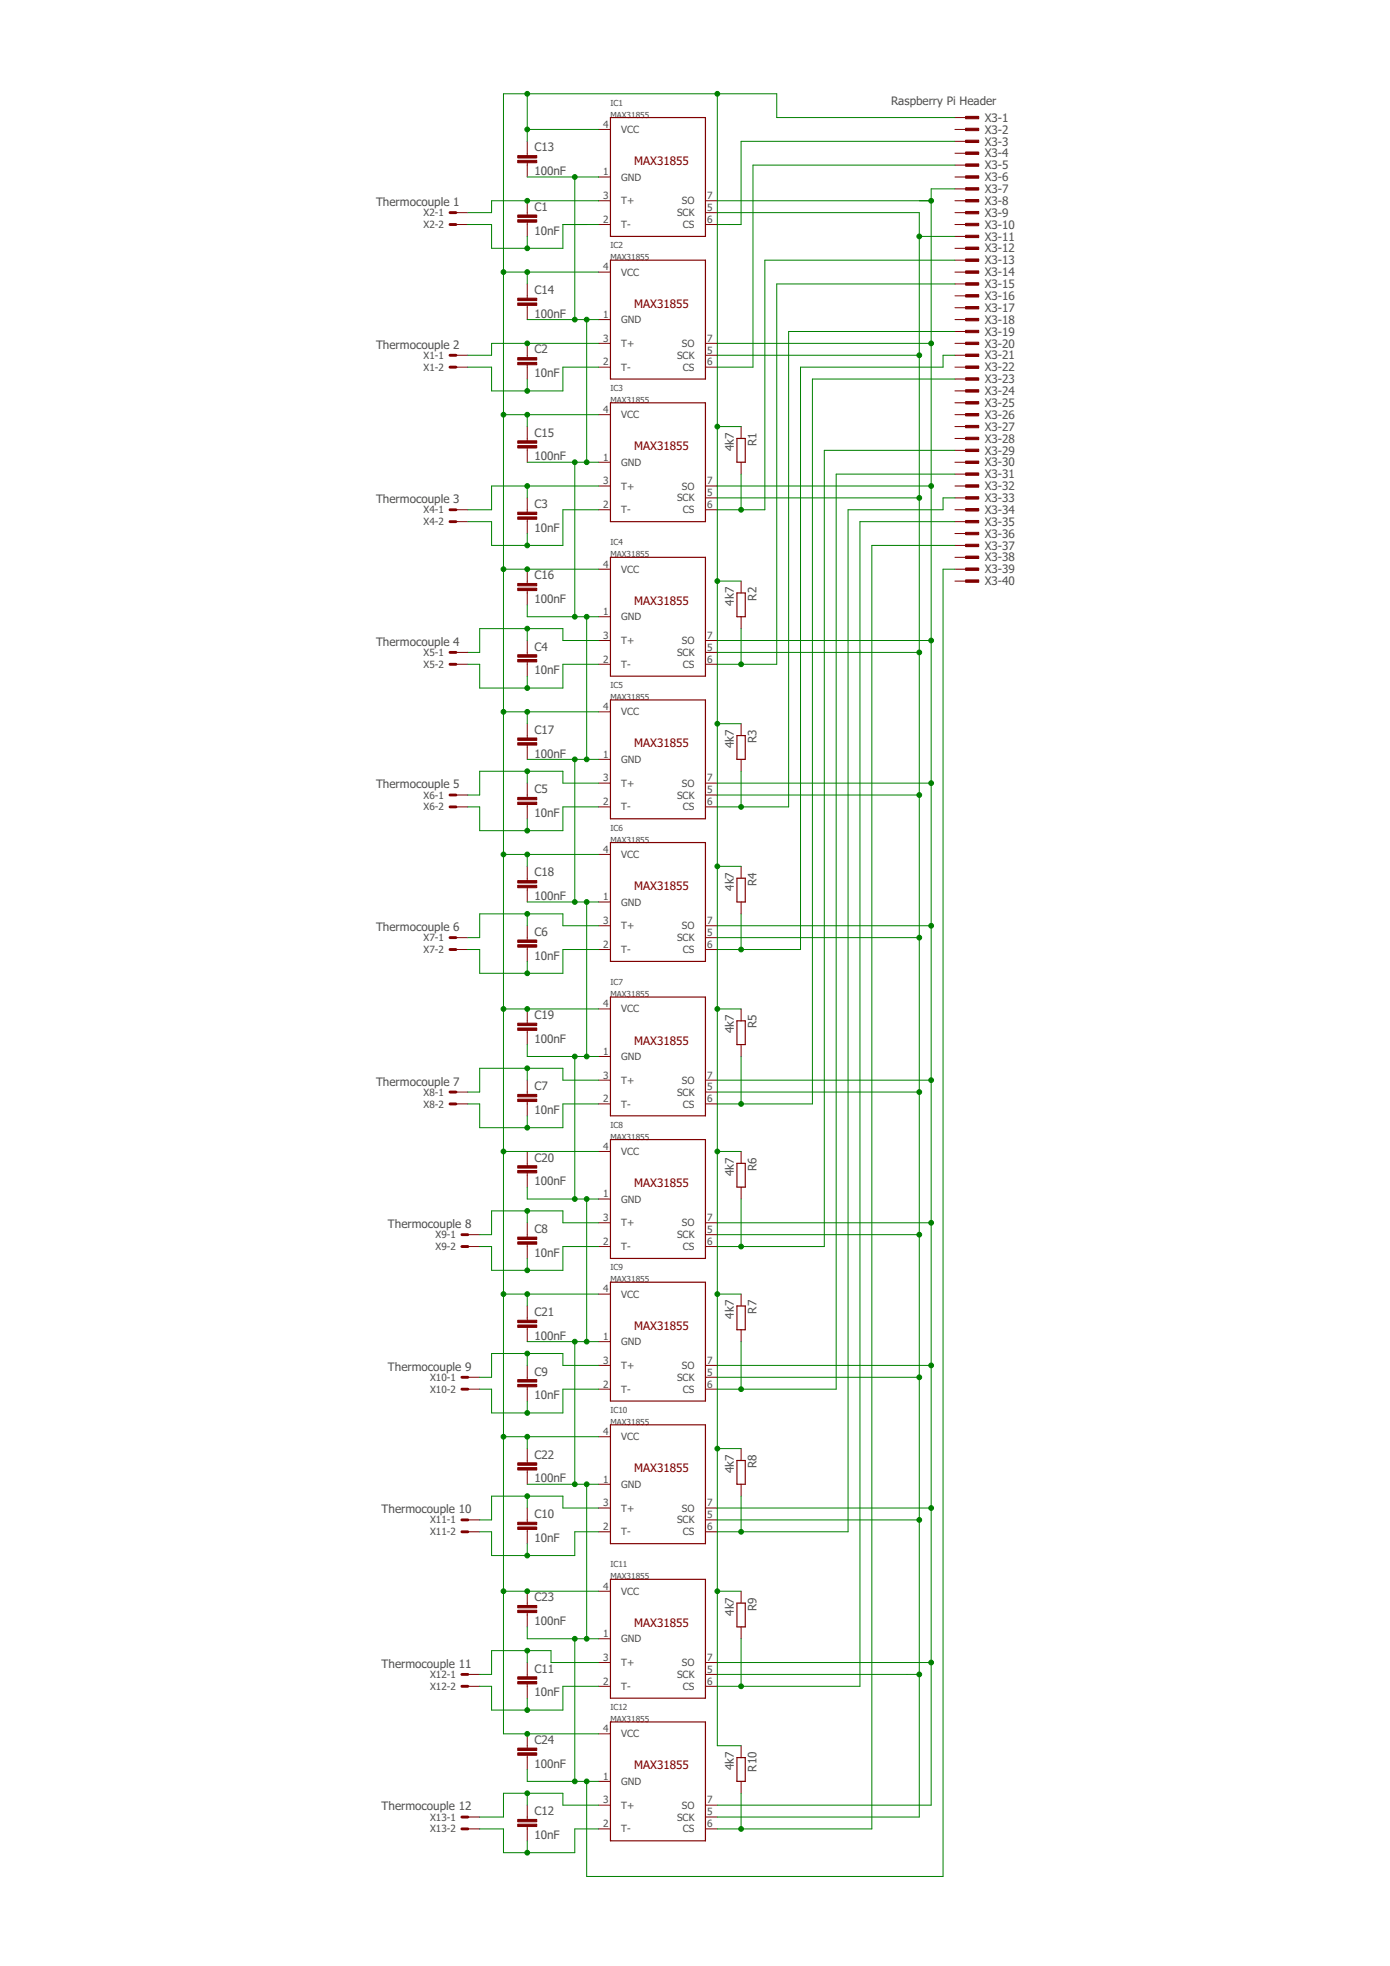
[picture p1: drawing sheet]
<svg xmlns="http://www.w3.org/2000/svg" width="297mm" height="420mm" viewBox="0 0 297 420" stroke-linecap="round" stroke-linejoin="round" font-family="sans-serif">
<g fill="none" stroke="#800000" stroke-width=".25">
<path d="M130.5 25.1h20.2v25.4h-20.2zM130.5 55.6h20.2v25.4h-20.2zM130.5 86.1h20.2v25.4h-20.2zM157.5 93.7h1.8v5.1h-1.8zM130.5 119.1h20.2v25.4h-20.2zM157.5 126.7h1.8v5.1h-1.8zM130.5 149.6h20.2v25.4h-20.2zM157.5 157.2h1.8v5.1h-1.8zM130.5 180.1h20.2v25.4h-20.2zM157.5 187.7h1.8v5.1h-1.8zM130.5 213.1h20.2v25.4h-20.2zM157.5 218.2h1.8v5h-1.8z"/>
<path d="M130.5 243.5h20.2v25.4h-20.2zM157.5 248.6h1.8v5.1h-1.8zM130.5 274h20.2v25.4h-20.2zM157.5 279.1h1.8v5.1h-1.8zM130.5 304.5h20.2v25.4h-20.2zM157.5 312.1h1.8v5.1h-1.8zM130.5 337.5h20.2v25.4h-20.2zM157.5 342.6h1.8v5.1h-1.8zM130.5 368h20.2v25.4h-20.2zM157.5 375.6h1.8v5.1h-1.8z"/>
</g>
<g fill="none" stroke="#800000" stroke-width=".21">
<path d="M112.7 30.2v3.1M112.7 34.8v3M127.9 27.7h2.6M127.9 37.8h2.6M204.1 27.7h2.5M204.1 37.8h2.5M204.1 25.1h2.5M204.1 30.2h2.5M204.1 32.7h2.5M204.1 35.3h2.5M97.4 45.4h2.6M97.4 48h2.6"/>
<path d="M112.7 42.9v3.1M112.7 47.5v3M127.9 42.9h2.6M127.9 48h2.6M127.9 58.1h2.6M150.7 42.9h2.6M150.7 45.4h2.6M150.7 48h2.6M204.1 42.9h2.5M204.1 45.4h2.5M204.1 48h2.5M204.1 58.1h2.5"/>
<path d="M204.1 40.4h2.5M204.1 50.5h2.5M204.1 53.1h2.5M204.1 55.6h2.5M97.4 75.9h2.6M97.4 78.5h2.6M112.7 60.7v3M112.7 65.3v3M112.7 73.4v3M112.7 78v3M127.9 73.4h2.6M127.9 78.5h2.6"/>
<path d="M127.9 68.3h2.6M150.7 73.4h2.6M150.7 75.9h2.6M150.7 78.5h2.6M204.1 73.4h2.5M204.1 75.9h2.5M204.1 78.5h2.5M204.1 68.3h2.5M204.1 60.7h2.5M204.1 63.2h2.5M204.1 65.8h2.5M204.1 70.8h2.5"/>
<path d="M112.7 91.2v3M112.7 95.7v3.1M127.9 88.6h2.6M127.9 98.8h2.6M158.4 91.2v2.5M158.4 98.8v2.5M204.1 88.6h2.5M204.1 98.8h2.5M204.1 81h2.5M204.1 83.5h2.5M204.1 86.1h2.5M204.1 91.2h2.5"/>
<path d="M204.1 93.7h2.5M204.1 96.2h2.5M97.4 108.9h2.6M97.4 111.5h2.6M112.7 106.4v3.1M112.7 111v3M127.9 103.9h2.6M127.9 108.9h2.6M150.7 103.9h2.6M150.7 106.4h2.6M150.7 108.9h2.6M204.1 103.9h2.5"/>
<path d="M204.1 106.4h2.5M204.1 108.9h2.5M204.1 101.3h2.5M204.1 111.5h2.5M204.1 114h2.5M204.1 116.6h2.5M204.1 119.1h2.5M97.4 139.4h2.6M112.7 121.6v3.1M112.7 126.2v3.1M112.7 136.9v3M127.9 136.9h2.6"/>
<path d="M127.9 121.6h2.6M127.9 131.8h2.6M150.7 136.9h2.6M150.7 139.4h2.6M158.4 124.2v2.5M158.4 131.8v2.5M204.1 121.6h2.5M204.1 124.2h2.5M97.4 142h2.6M112.7 141.5v3M112.7 154.7v3M112.7 159.2v3.1"/>
<path d="M127.9 142h2.6M127.9 152.1h2.6M150.7 142h2.6M158.4 154.7v2.5M97.4 169.9h2.6M97.4 172.4h2.6M112.7 167.4v3M112.7 171.9v3.1M127.9 167.4h2.6M127.9 172.4h2.6M127.9 162.3h2.6M150.7 167.4h2.6"/>
<path d="M150.7 169.9h2.6M150.7 172.4h2.6M158.4 162.3v2.5M112.7 185.1v3.1M112.7 189.7v3.1M112.7 197.8v3.1M127.9 197.8h2.6M127.9 182.6h2.6M127.9 192.8h2.6M150.7 197.8h2.6M158.4 185.1v2.6M158.4 192.8v2.5"/>
<path d="M97.4 200.4h2.6M97.4 202.9h2.6M112.7 202.4v3.1M112.7 215.6v3.1M127.9 202.9h2.6M127.9 215.6h2.6M150.7 200.4h2.6M150.7 202.9h2.6M158.4 215.6v2.6M97.4 233.4h2.6M97.4 235.9h2.6M112.7 220.2v3"/>
<path d="M112.7 230.8v3.1M112.7 235.4v3.1M127.9 230.8h2.6M127.9 235.9h2.6M127.9 225.8h2.6M150.7 230.8h2.6M150.7 233.4h2.6M150.7 235.9h2.6M158.4 223.2v2.6M112.7 246.1v3M112.7 250.7v3M127.9 246.1h2.6"/>
<path d="M127.9 256.2h2.6M158.4 246.1v2.5M158.4 253.7v2.5M100 263.9h2.5M100 266.4h2.5M112.7 261.3v3.1M112.7 265.9v3M112.7 279.1v3.1M127.9 261.3h2.6M127.9 266.4h2.6M127.9 276.6h2.6M150.7 261.3h2.6"/>
<path d="M150.7 263.9h2.6M150.7 266.4h2.6M158.4 276.6v2.5M100 294.3h2.5M100 296.9h2.5M112.7 283.7v3M112.7 291.8v3.1M112.7 296.4v3M127.9 291.8h2.6M127.9 296.9h2.6M127.9 286.7h2.6M150.7 291.8h2.6"/>
<path d="M150.7 294.3h2.6M150.7 296.9h2.6M158.4 284.2v2.5M112.7 309.6v3M112.7 314.2v3M127.9 307h2.6M127.9 317.2h2.6M158.4 309.6v2.5M158.4 317.2v2.5M100 324.8h2.5M100 327.4h2.5M112.7 322.3v3"/>
<path d="M112.7 326.9v3M127.9 322.3h2.6M127.9 327.4h2.6M150.7 322.3h2.6M150.7 324.8h2.6M150.7 327.4h2.6M100 357.8h2.5M112.7 340.1v3M112.7 344.6v3.1M112.7 355.3v3.1M112.7 359.9v3M127.9 355.3h2.6"/>
<path d="M127.9 340.1h2.6M127.9 350.2h2.6M150.7 355.3h2.6M150.7 357.8h2.6M158.4 340.1v2.5M158.4 347.7v2.5M100 360.4h2.5M112.7 370.5v3.1M112.7 375.1v3.1M127.9 360.4h2.6M127.9 370.5h2.6M150.7 360.4h2.6"/>
<path d="M158.4 373.1v2.5M100 388.3h2.5M100 390.9h2.5M112.7 385.8v3M112.7 390.4v3M127.9 385.8h2.6M127.9 390.9h2.6M127.9 380.7h2.6M150.7 385.8h2.6M150.7 388.3h2.6M150.7 390.9h2.6M158.4 380.7v2.5"/>
</g>
<g fill="#800000" stroke="#800000" stroke-width=".21">
<path d="M110.6 47h4.1v.5h-4.1z"/>
<path d="M110.6 46h4.1v.5h-4.1z"/>
<path d="M110.6 77.4h4.1v.6h-4.1z"/>
<path d="M110.6 76.4h4.1v.5h-4.1z"/>
<path d="M110.6 110.5h4.1v.5h-4.1z"/>
<path d="M110.6 109.5h4.1v.5h-4.1z"/>
<path d="M110.6 140.9h4.1v.6h-4.1z"/>
<path d="M110.6 139.9h4.1v.5h-4.1z"/>
<path d="M110.6 171.4h4.1v.5h-4.1z"/>
<path d="M110.6 170.4h4.1v.5h-4.1z"/>
<path d="M110.6 201.9h4.1v.5h-4.1z"/>
<path d="M110.6 200.9h4.1v.5h-4.1z"/>
<path d="M110.6 234.9h4.1v.5h-4.1z"/>
<path d="M110.6 233.9h4.1v.5h-4.1z"/>
<path d="M110.6 265.4h4.1v.5h-4.1z"/>
<path d="M110.6 264.4h4.1v.5h-4.1z"/>
<path d="M110.6 295.9h4.1v.5h-4.1z"/>
<path d="M110.6 294.9h4.1v.5h-4.1z"/>
<path d="M110.6 326.3h4.1v.6h-4.1z"/>
<path d="M110.6 325.3h4.1v.5h-4.1z"/>
<path d="M110.6 359.4h4.1v.5h-4.1z"/>
<path d="M110.6 358.4h4.1v.5h-4.1z"/>
<path d="M110.6 389.8h4.1v.6h-4.1z"/>
<path d="M110.6 388.8h4.1v.5h-4.1z"/>
<path d="M110.6 34.3h4.1v.5h-4.1z"/>
<path d="M110.6 33.3h4.1v.5h-4.1z"/>
<path d="M110.6 64.7h4.1v.6h-4.1z"/>
<path d="M110.6 63.7h4.1v.5h-4.1z"/>
<path d="M110.6 95.2h4.1v.5h-4.1z"/>
<path d="M110.6 94.2h4.1v.5h-4.1z"/>
<path d="M110.6 125.7h4.1v.5h-4.1z"/>
<path d="M110.6 124.7h4.1v.5h-4.1z"/>
<path d="M110.6 158.7h4.1v.5h-4.1z"/>
<path d="M110.6 157.7h4.1v.5h-4.1z"/>
<path d="M110.6 189.2h4.1v.5h-4.1z"/>
<path d="M110.6 188.2h4.1v.5h-4.1z"/>
<path d="M110.6 219.7h4.1v.5h-4.1z"/>
<path d="M110.6 218.7h4.1v.5h-4.1z"/>
<path d="M110.6 250.1h4.1v.6h-4.1z"/>
<path d="M110.6 249.1h4.1v.5h-4.1z"/>
<path d="M110.6 283.2h4.1v.5h-4.1z"/>
<path d="M110.6 282.2h4.1v.5h-4.1z"/>
<path d="M110.6 313.6h4.1v.6h-4.1z"/>
<path d="M110.6 312.6h4.1v.5h-4.1z"/>
<path d="M110.6 344.1h4.1v.5h-4.1z"/>
<path d="M110.6 343.1h4.1v.5h-4.1z"/>
<path d="M110.6 374.6h4.1v.5h-4.1z"/>
<path d="M110.6 373.6h4.1v.5h-4.1z"/>
<path d="M206.4 24.9h2.7v.5h-2.7z"/>
<path d="M206.4 27.4h2.7v.5h-2.7z"/>
<path d="M206.4 30h2.7v.5h-2.7z"/>
<path d="M206.4 32.5h2.7v.5h-2.7z"/>
<path d="M206.4 35h2.7v.5h-2.7z"/>
<path d="M206.4 37.6h2.7v.5h-2.7z"/>
<path d="M206.4 40.1h2.7v.5h-2.7z"/>
<path d="M206.4 42.7h2.7v.5h-2.7z"/>
<path d="M206.4 45.2h2.7v.5h-2.7z"/>
<path d="M206.4 47.7h2.7v.5h-2.7z"/>
<path d="M206.4 50.3h2.7v.5h-2.7z"/>
<path d="M206.4 52.8h2.7v.5h-2.7z"/>
<path d="M206.4 55.4h2.7v.5h-2.7z"/>
<path d="M206.4 57.9h2.7v.5h-2.7z"/>
<path d="M206.4 60.4h2.7v.5h-2.7z"/>
<path d="M206.4 63h2.7v.5h-2.7z"/>
<path d="M206.4 65.5h2.7v.5h-2.7z"/>
<path d="M206.4 68.1h2.7v.5h-2.7z"/>
<path d="M206.4 70.6h2.7v.5h-2.7z"/>
<path d="M206.4 73.1h2.7v.5h-2.7z"/>
<path d="M206.4 75.7h2.7v.5h-2.7z"/>
<path d="M206.4 78.2h2.7v.5h-2.7z"/>
<path d="M206.4 80.8h2.7v.5h-2.7z"/>
<path d="M206.4 83.3h2.7v.5h-2.7z"/>
<path d="M206.4 85.8h2.7v.5h-2.7z"/>
<path d="M206.4 88.4h2.7v.5h-2.7z"/>
<path d="M206.4 90.9h2.7v.5h-2.7z"/>
<path d="M206.4 93.5h2.7v.5h-2.7z"/>
<path d="M206.4 96h2.7v.5h-2.7z"/>
<path d="M206.4 98.5h2.7v.5h-2.7z"/>
<path d="M206.4 101.1h2.7v.5h-2.7z"/>
<path d="M206.4 103.6h2.7v.5h-2.7z"/>
<path d="M206.4 106.2h2.7v.5h-2.7z"/>
<path d="M206.4 108.7h2.7v.5h-2.7z"/>
<path d="M206.4 111.2h2.7v.5h-2.7z"/>
<path d="M206.4 113.8h2.7v.5h-2.7z"/>
<path d="M206.4 116.3h2.7v.5h-2.7z"/>
<path d="M206.4 118.9h2.7v.5h-2.7z"/>
<path d="M206.4 121.4h2.7v.5h-2.7z"/>
<path d="M206.4 123.9h2.7v.5h-2.7z"/>
</g>
<g fill="none" stroke="#800000" stroke-width=".61">
<path d="M96.2 45.4h1.2M96.2 48h1.2M96.2 75.9h1.2M96.2 78.5h1.2M96.2 108.9h1.2M96.2 111.5h1.2M96.2 139.4h1.2M96.2 142h1.2M96.2 169.9h1.2M96.2 172.4h1.2M96.2 200.4h1.2M96.2 202.9h1.2"/>
<path d="M96.2 233.4h1.2M96.2 235.9h1.2M98.7 263.9h1.3M98.7 266.4h1.3M98.7 294.3h1.3M98.7 296.9h1.3M98.7 324.8h1.3M98.7 327.4h1.3M98.7 357.8h1.3M98.7 360.4h1.3M98.7 388.3h1.3M98.7 390.9h1.3"/>
</g>
<g fill="none" stroke="#008000" stroke-width=".21">
<path d="M112.7 20v10.2M112.7 27.7h15.2M112.7 37.8h15.2M122.8 37.8v30.5M127.9 27.7h.1M127.9 37.8h.1M153.3 20v353.1h5.1M204.1 30.2h-45.7v17.8h-5.1M204.1 35.3h-43.2v43.2h-7.6M204.1 25.1h-38.1v-5.1h-58.4v350.5h20.3M100 48h5.1v5.1h15.2v-5.1h7.6M107.6 58.1h20.3"/>
<path d="M112.7 50.5v2.6M112.7 58.1v2.6M127.9 42.9h-22.8v2.5h-5.1M127.9 42.9h.1M153.3 42.9h45.7M153.3 45.4h43.1v342.9h-43.1M155.8 48h.1M196.4 50.5h7.7M204.1 55.6h-40.7v53.3h-10.1M204.1 40.4h-5.1v345.4h-45.7M100 78.5h5.1v5h15.2v-5h7.6M112.7 68.3h15.2"/>
<path d="M125.4 68.3v30.5M127.9 73.4h-22.8v2.5h-5.1M153.3 73.4h45.7M153.3 75.9h43.1M204.1 75.9h-2.6v2.6h-30.4v124.4h-17.8M204.1 60.7h-38.1v81.3h-12.7M204.1 70.8h-35.6v101.6h-15.2M107.6 88.6h20.3M112.7 81v2.5M112.7 88.6v2.6M112.7 98.8h15.2M122.8 98.8v33"/>
<path d="M153.3 91.2h5.1M204.1 81h-30.5v154.9h-20.3M204.1 96.2h-28v170.2h-22.8M112.7 103.9v2.5M112.7 114v2.6M127.9 103.9h-22.8v5h-5.1M127.9 108.9h-7.6v7.7h-15.2v-5.1h-5.1M153.3 103.9h45.7M153.3 106.4h43.1M158.4 101.3v7.6M204.1 106.4h-2.6v2.5h-20.3v218.5h-27.9M204.1 111.5h-20.3v248.9h-30.5"/>
<path d="M204.1 116.6h-17.8v274.3h-33M204.1 101.3h-25.4v195.6h-25.4M107.6 121.6h20.3M112.7 129.3v2.5h15.2M112.7 134.3v2.6M125.4 131.8v30.5M127.9 136.9h-7.6v-2.6h-17.8v5.1h-2.5M153.3 139.4h43.1M153.3 136.9h45.7M153.3 124.2h5.1M158.4 134.3v7.7M204.1 121.6h-2.6v279.4h-76.1v-20.3"/>
<path d="M100 142h2.5v5h17.8v-5h7.6M107.6 152.1h20.3M112.7 144.5v2.5M112.7 152.1v2.6M153.3 154.7h5.1M100 172.4h2.5v5.1h17.8v-5.1h7.6M112.7 164.8v2.6M112.7 175v2.5M112.7 162.3h15.2M122.8 162.3v30.5M127.9 167.4h-7.6v-2.6h-17.8v5.1h-2.5M153.3 169.9h43.1"/>
<path d="M153.3 167.4h45.7M158.4 164.8v7.6M107.6 182.6h20.3M112.7 182.6v2.5M112.7 195.3v2.5M112.7 192.8h15.2M125.4 192.8v33M127.9 197.8h-7.6v-2.5h-17.8v5.1h-2.5M153.3 197.8h45.7M153.3 185.1h5.1M158.4 195.3v7.6M100 202.9h2.5v5.1h17.8v-5.1h7.6"/>
<path d="M107.6 215.6h20.3M112.7 205.5v2.5M153.3 200.4h43.1M153.3 215.6h5.1M100 235.9h2.5v5.1h17.8v-5.1h7.6M112.7 223.2v2.6h15.2M112.7 228.3v2.5M112.7 238.5v2.5M122.8 225.8v30.4M127.9 230.8h-7.6v-2.5h-17.8v5.1h-2.5M153.3 233.4h43.1M153.3 230.8h45.7"/>
<path d="M158.4 225.8v10.1M107.6 246.1h20.3M112.7 253.7v2.5h15.2M112.7 258.8v2.5M125.4 256.2v30.5M153.3 246.1h5.1M158.4 256.2v10.2M102.5 266.4h2.6v5.1h15.2v-5.1h7.6M107.6 276.6h20.3M112.7 268.9v2.6M112.7 276.6v2.5M127.9 261.3h-7.6v-2.5h-15.2v5.1h-2.6"/>
<path d="M153.3 263.9h43.1M153.3 261.3h45.7M153.3 276.6h5.1M102.5 296.9h2.6v5.1h15.2v-5.1h7.6M112.7 289.3v2.5M112.7 299.4v2.6M112.7 286.7h15.2M122.8 286.7v30.5M127.9 291.8h-7.6v-2.5h-15.2v5h-2.6M153.3 294.3h43.1M153.3 291.8h45.7M158.4 286.7v10.2"/>
<path d="M107.6 307h20.3M112.7 307v2.6M112.7 319.7v2.6M112.7 317.2h15.2M125.4 317.2v33M153.3 309.6h5.1M158.4 319.7v7.7M102.5 327.4h2.6v5h17.7v-5h5.1M112.7 329.9v2.5M127.9 322.3h-7.6v-2.6h-15.2v5.1h-2.6M153.3 324.8h43.1M153.3 322.3h45.7"/>
<path d="M107.6 340.1h20.3M112.7 347.7v2.5h15.2M112.7 352.8v2.5M122.8 350.2v30.5M127.9 355.3h-10.1v-2.5h-12.7v5h-2.6M153.3 357.8h43.1M153.3 355.3h45.7M153.3 340.1h5.1M158.4 350.2v10.2M102.5 360.4h2.6v5.1h15.2v-5.1h7.6M112.7 362.9v2.6M112.7 378.2v2.5h15.2"/>
<path d="M102.5 390.9h5.1v5h15.2v-5h5.1M112.7 383.2v2.6M112.7 393.4v2.5M127.9 385.8h-7.6v-2.6h-12.7v5.1h-5.1M158.4 383.2v7.7"/>
</g>
<g fill="#008000" stroke="#008000" stroke-width=".21">
<circle cx="112.7" cy="42.9" r=".51"/>
<circle cx="112.7" cy="53.1" r=".51"/>
<circle cx="112.7" cy="83.5" r=".51"/>
<circle cx="112.7" cy="73.4" r=".51"/>
<circle cx="112.7" cy="103.9" r=".51"/>
<circle cx="112.7" cy="116.6" r=".51"/>
<circle cx="112.7" cy="134.3" r=".51"/>
<circle cx="112.7" cy="147" r=".51"/>
<circle cx="112.7" cy="164.8" r=".51"/>
<circle cx="112.7" cy="177.5" r=".51"/>
<circle cx="112.7" cy="195.3" r=".51"/>
<circle cx="112.7" cy="208" r=".51"/>
<circle cx="112.7" cy="228.3" r=".51"/>
<circle cx="112.7" cy="241" r=".51"/>
<circle cx="112.7" cy="258.8" r=".51"/>
<circle cx="112.7" cy="271.5" r=".51"/>
<circle cx="112.7" cy="289.3" r=".51"/>
<circle cx="112.7" cy="302" r=".51"/>
<circle cx="112.7" cy="319.7" r=".51"/>
<circle cx="112.7" cy="332.4" r=".51"/>
<circle cx="112.7" cy="352.8" r=".51"/>
<circle cx="112.7" cy="365.5" r=".51"/>
<circle cx="112.7" cy="383.2" r=".51"/>
<circle cx="112.7" cy="395.9" r=".51"/>
<circle cx="112.7" cy="27.7" r=".51"/>
<circle cx="153.3" cy="20" r=".51"/>
<circle cx="153.3" cy="91.2" r=".51"/>
<circle cx="153.3" cy="124.2" r=".51"/>
<circle cx="153.3" cy="154.7" r=".51"/>
<circle cx="153.3" cy="185.1" r=".51"/>
<circle cx="153.3" cy="215.6" r=".51"/>
<circle cx="153.3" cy="246.1" r=".51"/>
<circle cx="153.3" cy="276.6" r=".51"/>
<circle cx="153.3" cy="309.6" r=".51"/>
<circle cx="153.3" cy="340.1" r=".51"/>
<circle cx="112.7" cy="20" r=".51"/>
<circle cx="112.7" cy="182.6" r=".51"/>
<circle cx="107.6" cy="182.6" r=".51"/>
<circle cx="112.7" cy="370.5" r=".51"/>
<circle cx="112.7" cy="340.1" r=".51"/>
<circle cx="107.6" cy="340.1" r=".51"/>
<circle cx="112.7" cy="307" r=".51"/>
<circle cx="107.6" cy="307" r=".51"/>
<circle cx="112.7" cy="276.6" r=".51"/>
<circle cx="107.6" cy="276.6" r=".51"/>
<circle cx="107.6" cy="246.1" r=".51"/>
<circle cx="112.7" cy="215.6" r=".51"/>
<circle cx="107.6" cy="215.6" r=".51"/>
<circle cx="112.7" cy="152.1" r=".51"/>
<circle cx="107.6" cy="152.1" r=".51"/>
<circle cx="112.7" cy="121.6" r=".51"/>
<circle cx="107.6" cy="121.6" r=".51"/>
<circle cx="112.7" cy="88.6" r=".51"/>
<circle cx="107.6" cy="88.6" r=".51"/>
<circle cx="112.7" cy="58.1" r=".51"/>
<circle cx="107.6" cy="58.1" r=".51"/>
<circle cx="158.4" cy="108.9" r=".51"/>
<circle cx="158.4" cy="142" r=".51"/>
<circle cx="158.4" cy="172.4" r=".51"/>
<circle cx="158.4" cy="202.9" r=".51"/>
<circle cx="158.4" cy="235.9" r=".51"/>
<circle cx="158.4" cy="360.4" r=".51"/>
<circle cx="125.4" cy="380.7" r=".51"/>
<circle cx="122.8" cy="380.7" r=".51"/>
<circle cx="122.8" cy="350.2" r=".51"/>
<circle cx="125.4" cy="350.2" r=".51"/>
<circle cx="125.4" cy="317.2" r=".51"/>
<circle cx="122.8" cy="317.2" r=".51"/>
<circle cx="122.8" cy="286.7" r=".51"/>
<circle cx="125.4" cy="286.7" r=".51"/>
<circle cx="125.4" cy="256.2" r=".51"/>
<circle cx="122.8" cy="256.2" r=".51"/>
<circle cx="122.8" cy="225.8" r=".51"/>
<circle cx="125.4" cy="225.8" r=".51"/>
<circle cx="125.4" cy="192.8" r=".51"/>
<circle cx="122.8" cy="192.8" r=".51"/>
<circle cx="122.8" cy="162.3" r=".51"/>
<circle cx="125.4" cy="162.3" r=".51"/>
<circle cx="125.4" cy="131.8" r=".51"/>
<circle cx="122.8" cy="131.8" r=".51"/>
<circle cx="122.8" cy="98.8" r=".51"/>
<circle cx="125.4" cy="98.8" r=".51"/>
<circle cx="125.4" cy="68.3" r=".51"/>
<circle cx="122.8" cy="68.3" r=".51"/>
<circle cx="122.8" cy="37.8" r=".51"/>
<circle cx="199" cy="42.9" r=".51"/>
<circle cx="199" cy="73.4" r=".51"/>
<circle cx="199" cy="103.9" r=".51"/>
<circle cx="199" cy="136.9" r=".51"/>
<circle cx="199" cy="167.4" r=".51"/>
<circle cx="199" cy="197.8" r=".51"/>
<circle cx="199" cy="230.8" r=".51"/>
<circle cx="199" cy="261.3" r=".51"/>
<circle cx="199" cy="291.8" r=".51"/>
<circle cx="199" cy="322.3" r=".51"/>
<circle cx="199" cy="355.3" r=".51"/>
<circle cx="196.4" cy="50.5" r=".51"/>
<circle cx="196.4" cy="75.9" r=".51"/>
<circle cx="196.4" cy="106.4" r=".51"/>
<circle cx="196.4" cy="139.4" r=".51"/>
<circle cx="196.4" cy="169.9" r=".51"/>
<circle cx="196.4" cy="200.4" r=".51"/>
<circle cx="196.4" cy="233.4" r=".51"/>
<circle cx="196.4" cy="263.9" r=".51"/>
<circle cx="196.4" cy="294.3" r=".51"/>
<circle cx="196.4" cy="324.8" r=".51"/>
<circle cx="196.4" cy="357.8" r=".51"/>
<circle cx="158.4" cy="266.4" r=".51"/>
<circle cx="158.4" cy="296.9" r=".51"/>
<circle cx="158.4" cy="327.4" r=".51"/>
<circle cx="158.4" cy="390.9" r=".51"/>
</g>
<g font-size="2.5" fill="#505050">
<text x="190.4" y="22.5">Raspberry Pi Header</text>
<text x="210.4" y="26">X3-1</text>
<text x="210.4" y="28.6">X3-2</text>
<text x="114.2" y="32.4">C13</text>
<text x="210.4" y="31.1">X3-3</text>
<text x="210.4" y="33.6">X3-4</text>
<text x="114.2" y="37.4">100nF</text>
<text x="210.4" y="36.2">X3-5</text>
<text x="210.4" y="38.7">X3-6</text>
<text x="210.4" y="41.3">X3-7</text>
<text x="80.4" y="44.1">Thermocouple 1</text>
<text x="114.2" y="45.1">C1</text>
<text x="210.4" y="43.8">X3-8</text>
<text x="210.4" y="46.3">X3-9</text>
<text x="114.2" y="50.1">10nF</text>
<text x="210.4" y="48.9">X3-10</text>
<text x="210.4" y="51.4">X3-11</text>
<text x="210.4" y="54">X3-12</text>
<text x="210.4" y="56.5">X3-13</text>
<text x="210.4" y="59">X3-14</text>
<text x="114.2" y="62.8">C14</text>
<text x="210.4" y="61.6">X3-15</text>
<text x="210.4" y="64.1">X3-16</text>
<text x="114.2" y="67.9">100nF</text>
<text x="210.4" y="66.7">X3-17</text>
<text x="210.4" y="69.2">X3-18</text>
<text x="210.4" y="71.7">X3-19</text>
<text x="80.4" y="74.5">Thermocouple 2</text>
<text x="114.2" y="75.5">C2</text>
<text x="210.4" y="74.3">X3-20</text>
<text x="210.4" y="76.8">X3-21</text>
<text x="114.2" y="80.6">10nF</text>
<text x="210.4" y="79.4">X3-22</text>
<text x="210.4" y="81.9">X3-23</text>
<text x="210.4" y="84.4">X3-24</text>
<text x="210.4" y="87">X3-25</text>
<text x="210.4" y="89.5">X3-26</text>
<text x="114.2" y="93.3">C15</text>
<text x="161.6" y="95.3" transform="rotate(-90 161.6 95.3)">R1</text>
<text x="210.4" y="92.1">X3-27</text>
<text x="210.4" y="94.6">X3-28</text>
<text x="114.2" y="98.4">100nF</text>
<text x="156.8" y="96.4" transform="rotate(-90 156.8 96.4)">4k7</text>
<text x="210.4" y="97.1">X3-29</text>
<text x="210.4" y="99.7">X3-30</text>
<text x="80.4" y="107.5">Thermocouple 3</text>
<text x="210.4" y="102.2">X3-31</text>
<text x="210.4" y="104.8">X3-32</text>
<text x="210.4" y="107.3">X3-33</text>
<text x="114.2" y="113.6">10nF</text>
<text x="114.2" y="108.6">C3</text>
<text x="210.4" y="109.8">X3-34</text>
<text x="210.4" y="112.4">X3-35</text>
<text x="210.4" y="114.9">X3-36</text>
<text x="210.4" y="117.5">X3-37</text>
<text x="210.4" y="120">X3-38</text>
<text x="114.2" y="123.8">C16</text>
<text x="210.4" y="122.5">X3-39</text>
<text x="210.4" y="125.1">X3-40</text>
<text x="114.2" y="128.9">100nF</text>
<text x="156.8" y="129.4" transform="rotate(-90 156.8 129.4)">4k7</text>
<text x="161.6" y="128.4" transform="rotate(-90 161.6 128.4)">R2</text>
<text x="80.4" y="138">Thermocouple 4</text>
<text x="114.2" y="139">C4</text>
<text x="114.2" y="144.1">10nF</text>
<text x="114.2" y="161.9">100nF</text>
<text x="114.2" y="156.8">C17</text>
<text x="156.8" y="159.9" transform="rotate(-90 156.8 159.9)">4k7</text>
<text x="161.6" y="158.8" transform="rotate(-90 161.6 158.8)">R3</text>
<text x="80.4" y="168.5">Thermocouple 5</text>
<text x="114.2" y="169.5">C5</text>
<text x="114.2" y="174.6">10nF</text>
<text x="114.2" y="187.3">C18</text>
<text x="156.8" y="190.4" transform="rotate(-90 156.8 190.4)">4k7</text>
<text x="161.6" y="189.3" transform="rotate(-90 161.6 189.3)">R4</text>
<text x="114.2" y="192.4">100nF</text>
<text x="80.4" y="199">Thermocouple 6</text>
<text x="114.2" y="200">C6</text>
<text x="114.2" y="205.1">10nF</text>
<text x="114.2" y="217.8">C19</text>
<text x="156.8" y="220.8" transform="rotate(-90 156.8 220.8)">4k7</text>
<text x="161.6" y="219.8" transform="rotate(-90 161.6 219.8)">R5</text>
<text x="114.2" y="222.9">100nF</text>
<text x="80.4" y="232">Thermocouple 7</text>
<text x="114.2" y="233">C7</text>
<text x="114.2" y="238.1">10nF</text>
<text x="114.2" y="248.3">C20</text>
<text x="156.8" y="251.3" transform="rotate(-90 156.8 251.3)">4k7</text>
<text x="161.6" y="250.3" transform="rotate(-90 161.6 250.3)">R6</text>
<text x="114.2" y="253.3">100nF</text>
<text x="82.9" y="262.5">Thermocouple 8</text>
<text x="114.2" y="263.5">C8</text>
<text x="114.2" y="268.6">10nF</text>
<text x="114.2" y="281.3">C21</text>
<text x="156.8" y="281.8" transform="rotate(-90 156.8 281.8)">4k7</text>
<text x="161.6" y="280.7" transform="rotate(-90 161.6 280.7)">R7</text>
<text x="114.2" y="286.3">100nF</text>
<text x="82.9" y="293">Thermocouple 9</text>
<text x="114.2" y="294">C9</text>
<text x="114.2" y="299">10nF</text>
<text x="114.2" y="311.7">C22</text>
<text x="114.2" y="316.8">100nF</text>
<text x="156.8" y="314.8" transform="rotate(-90 156.8 314.8)">4k7</text>
<text x="161.6" y="313.8" transform="rotate(-90 161.6 313.8)">R8</text>
<text x="81.6" y="323.4">Thermocouple 10</text>
<text x="114.2" y="329.5">10nF</text>
<text x="114.2" y="324.4">C10</text>
<text x="114.2" y="347.3">100nF</text>
<text x="114.2" y="342.2">C23</text>
<text x="156.8" y="345.3" transform="rotate(-90 156.8 345.3)">4k7</text>
<text x="161.6" y="344.2" transform="rotate(-90 161.6 344.2)">R9</text>
<text x="81.6" y="356.4">Thermocouple 11</text>
<text x="114.2" y="357.5">C11</text>
<text x="114.2" y="362.5">10nF</text>
<text x="114.2" y="377.8">100nF</text>
<text x="114.2" y="372.7">C24</text>
<text x="156.8" y="378.3" transform="rotate(-90 156.8 378.3)">4k7</text>
<text x="161.6" y="378.6" transform="rotate(-90 161.6 378.6)">R10</text>
<text x="81.6" y="386.9">Thermocouple 12</text>
<text x="114.2" y="387.9">C12</text>
<text x="114.2" y="393">10nF</text>
</g>
<g font-size="2.5" fill="#800000">
<text x="135.5" y="35.3">MAX31855</text>
<text x="135.5" y="65.8">MAX31855</text>
<text x="135.5" y="96.2">MAX31855</text>
<text x="135.5" y="129.3">MAX31855</text>
<text x="135.5" y="159.7">MAX31855</text>
<text x="135.5" y="190.2">MAX31855</text>
<text x="135.5" y="223.2">MAX31855</text>
<text x="135.5" y="253.7">MAX31855</text>
<text x="135.5" y="284.2">MAX31855</text>
<text x="135.5" y="314.7">MAX31855</text>
<text x="135.5" y="347.7">MAX31855</text>
<text x="135.5" y="378.2">MAX31855</text>
</g>
<g font-size="2.1" fill="#505050">
<text x="128.9" y="27.3">4</text>
<text x="132.8" y="28.4">VCC</text>
<text x="128.9" y="37.5">1</text>
<text x="132.8" y="38.6">GND</text>
<text x="90.5" y="46.2">X2-1</text>
<text x="128.9" y="47.6">2</text>
<text x="128.9" y="42.6">3</text>
<text x="132.8" y="43.7">T+</text>
<text x="144.7" y="46.2">SCK</text>
<text x="145.7" y="43.7">SO</text>
<text x="151.1" y="42.6">7</text>
<text x="151.1" y="45.1">5</text>
<text x="151.1" y="47.6">6</text>
<text x="90.5" y="48.8">X2-2</text>
<text x="132.8" y="48.8">T-</text>
<text x="145.9" y="48.8">CS</text>
<text x="128.9" y="57.8">4</text>
<text x="132.8" y="58.9">VCC</text>
<text x="128.9" y="68">1</text>
<text x="132.8" y="69.1">GND</text>
<text x="90.5" y="76.7">X1-1</text>
<text x="128.9" y="73">3</text>
<text x="132.8" y="74.1">T+</text>
<text x="144.7" y="76.7">SCK</text>
<text x="145.7" y="74.1">SO</text>
<text x="151.1" y="73">7</text>
<text x="151.1" y="75.6">5</text>
<text x="90.5" y="79.2">X1-2</text>
<text x="128.9" y="78.1">2</text>
<text x="132.8" y="79.2">T-</text>
<text x="145.9" y="79.2">CS</text>
<text x="151.1" y="78.1">6</text>
<text x="128.9" y="88.3">4</text>
<text x="132.8" y="89.4">VCC</text>
<text x="128.9" y="98.4">1</text>
<text x="132.8" y="99.5">GND</text>
<text x="128.9" y="103.5">3</text>
<text x="132.8" y="104.6">T+</text>
<text x="144.7" y="107.2">SCK</text>
<text x="145.7" y="104.6">SO</text>
<text x="151.1" y="103.5">7</text>
<text x="151.1" y="106">5</text>
<text x="90.5" y="109.7">X4-1</text>
<text x="90.5" y="112.2">X4-2</text>
<text x="128.9" y="108.6">2</text>
<text x="132.8" y="109.7">T-</text>
<text x="145.9" y="109.7">CS</text>
<text x="151.1" y="108.6">6</text>
<text x="128.9" y="121.3">4</text>
<text x="132.8" y="122.4">VCC</text>
<text x="128.9" y="131.4">1</text>
<text x="128.9" y="136.5">3</text>
<text x="132.8" y="137.6">T+</text>
<text x="132.8" y="132.6">GND</text>
<text x="145.7" y="137.6">SO</text>
<text x="151.1" y="136.5">7</text>
<text x="90.5" y="140.2">X5-1</text>
<text x="90.5" y="142.7">X5-2</text>
<text x="128.9" y="141.6">2</text>
<text x="132.8" y="142.7">T-</text>
<text x="144.7" y="140.2">SCK</text>
<text x="145.9" y="142.7">CS</text>
<text x="151.1" y="139.1">5</text>
<text x="151.1" y="141.6">6</text>
<text x="128.9" y="151.8">4</text>
<text x="132.8" y="152.9">VCC</text>
<text x="128.9" y="161.9">1</text>
<text x="128.9" y="167">3</text>
<text x="132.8" y="163">GND</text>
<text x="151.1" y="167">7</text>
<text x="90.5" y="170.7">X6-1</text>
<text x="90.5" y="173.2">X6-2</text>
<text x="128.9" y="172.1">2</text>
<text x="132.8" y="173.2">T-</text>
<text x="132.8" y="168.1">T+</text>
<text x="144.7" y="170.7">SCK</text>
<text x="145.7" y="168.1">SO</text>
<text x="145.9" y="173.2">CS</text>
<text x="151.1" y="169.5">5</text>
<text x="151.1" y="172.1">6</text>
<text x="128.9" y="182.2">4</text>
<text x="132.8" y="183.4">VCC</text>
<text x="128.9" y="197.5">3</text>
<text x="128.9" y="192.4">1</text>
<text x="132.8" y="193.5">GND</text>
<text x="151.1" y="197.5">7</text>
<text x="90.5" y="201.1">X7-1</text>
<text x="90.5" y="203.7">X7-2</text>
<text x="128.9" y="202.6">2</text>
<text x="132.8" y="203.7">T-</text>
<text x="132.8" y="198.6">T+</text>
<text x="144.7" y="201.1">SCK</text>
<text x="145.7" y="198.6">SO</text>
<text x="145.9" y="203.7">CS</text>
<text x="151.1" y="200">5</text>
<text x="151.1" y="202.6">6</text>
<text x="128.9" y="215.3">4</text>
<text x="132.8" y="216.4">VCC</text>
<text x="128.9" y="225.4">1</text>
<text x="132.8" y="226.5">GND</text>
<text x="128.9" y="230.5">3</text>
<text x="132.8" y="231.6">T+</text>
<text x="145.7" y="231.6">SO</text>
<text x="151.1" y="230.5">7</text>
<text x="151.1" y="233">5</text>
<text x="90.5" y="234.2">X8-1</text>
<text x="90.5" y="236.7">X8-2</text>
<text x="128.9" y="235.6">2</text>
<text x="132.8" y="236.7">T-</text>
<text x="144.7" y="234.2">SCK</text>
<text x="145.9" y="236.7">CS</text>
<text x="151.1" y="235.6">6</text>
<text x="128.9" y="245.7">4</text>
<text x="132.8" y="246.9">VCC</text>
<text x="128.9" y="255.9">1</text>
<text x="132.8" y="257">GND</text>
<text x="128.9" y="261">3</text>
<text x="132.8" y="262.1">T+</text>
<text x="145.7" y="262.1">SO</text>
<text x="151.1" y="261">7</text>
<text x="151.1" y="263.5">5</text>
<text x="93.1" y="264.6">X9-1</text>
<text x="93.1" y="267.2">X9-2</text>
<text x="128.9" y="266.1">2</text>
<text x="132.8" y="267.2">T-</text>
<text x="144.7" y="264.6">SCK</text>
<text x="145.9" y="267.2">CS</text>
<text x="151.1" y="266.1">6</text>
<text x="128.9" y="276.2">4</text>
<text x="132.8" y="277.3">VCC</text>
<text x="128.9" y="286.4">1</text>
<text x="132.8" y="287.5">GND</text>
<text x="128.9" y="291.5">3</text>
<text x="132.8" y="292.6">T+</text>
<text x="145.7" y="292.6">SO</text>
<text x="151.1" y="291.5">7</text>
<text x="151.1" y="294">5</text>
<text x="91.9" y="295.1">X10-1</text>
<text x="91.9" y="297.6">X10-2</text>
<text x="128.9" y="296.5">2</text>
<text x="132.8" y="297.6">T-</text>
<text x="144.7" y="295.1">SCK</text>
<text x="145.9" y="297.7">CS</text>
<text x="151.1" y="296.5">6</text>
<text x="128.9" y="306.7">4</text>
<text x="132.8" y="307.8">VCC</text>
<text x="128.9" y="316.9">1</text>
<text x="132.8" y="318">GND</text>
<text x="128.9" y="321.9">3</text>
<text x="132.8" y="323">T+</text>
<text x="145.7" y="323">SO</text>
<text x="151.1" y="321.9">7</text>
<text x="91.9" y="325.6">X11-1</text>
<text x="91.9" y="328.1">X11-2</text>
<text x="128.9" y="327">2</text>
<text x="132.8" y="328.1">T-</text>
<text x="144.7" y="325.6">SCK</text>
<text x="145.9" y="328.1">CS</text>
<text x="151.1" y="324.5">5</text>
<text x="151.1" y="327">6</text>
<text x="128.9" y="339.7">4</text>
<text x="132.8" y="340.8">VCC</text>
<text x="128.9" y="349.9">1</text>
<text x="132.8" y="351">GND</text>
<text x="91.9" y="358.6">X12-1</text>
<text x="128.9" y="354.9">3</text>
<text x="132.8" y="356.1">T+</text>
<text x="144.7" y="358.6">SCK</text>
<text x="145.7" y="356.1">SO</text>
<text x="151.1" y="354.9">7</text>
<text x="151.1" y="357.5">5</text>
<text x="91.9" y="361.1">X12-2</text>
<text x="128.9" y="360">2</text>
<text x="132.8" y="361.1">T-</text>
<text x="145.9" y="361.1">CS</text>
<text x="151.1" y="360">6</text>
<text x="128.9" y="370.2">4</text>
<text x="132.8" y="371.3">VCC</text>
<text x="128.9" y="380.3">1</text>
<text x="132.8" y="381.5">GND</text>
<text x="91.9" y="389.1">X13-1</text>
<text x="128.9" y="385.4">3</text>
<text x="132.8" y="386.5">T+</text>
<text x="144.7" y="389.1">SCK</text>
<text x="145.7" y="386.5">SO</text>
<text x="151.1" y="385.4">7</text>
<text x="151.1" y="388">5</text>
<text x="91.9" y="391.6">X13-2</text>
<text x="128.9" y="390.5">2</text>
<text x="132.8" y="391.6">T-</text>
<text x="145.9" y="391.6">CS</text>
<text x="151.1" y="390.5">6</text>
</g>
<g font-size="1.8" fill="#505050">
<text x="130.4" y="22.6">IC1</text>
<text x="130.4" y="25.1">MAX31855</text>
<text x="130.4" y="53.1">IC2</text>
<text x="130.4" y="55.6">MAX31855</text>
<text x="130.4" y="83.5">IC3</text>
<text x="130.4" y="86.1">MAX31855</text>
<text x="130.4" y="119.1">MAX31855</text>
<text x="130.4" y="116.6">IC4</text>
<text x="130.4" y="149.6">MAX31855</text>
<text x="130.4" y="147">IC5</text>
<text x="130.4" y="177.5">IC6</text>
<text x="130.4" y="180.1">MAX31855</text>
<text x="130.4" y="213.1">MAX31855</text>
<text x="130.4" y="210.5">IC7</text>
<text x="130.4" y="243.6">MAX31855</text>
<text x="130.4" y="241">IC8</text>
<text x="130.4" y="274">MAX31855</text>
<text x="130.4" y="271.5">IC9</text>
<text x="130.4" y="304.5">MAX31855</text>
<text x="130.4" y="302">IC10</text>
<text x="130.4" y="335">IC11</text>
<text x="130.4" y="337.5">MAX31855</text>
<text x="130.4" y="365.5">IC12</text>
<text x="130.4" y="368">MAX31855</text>
</g>
</svg>
